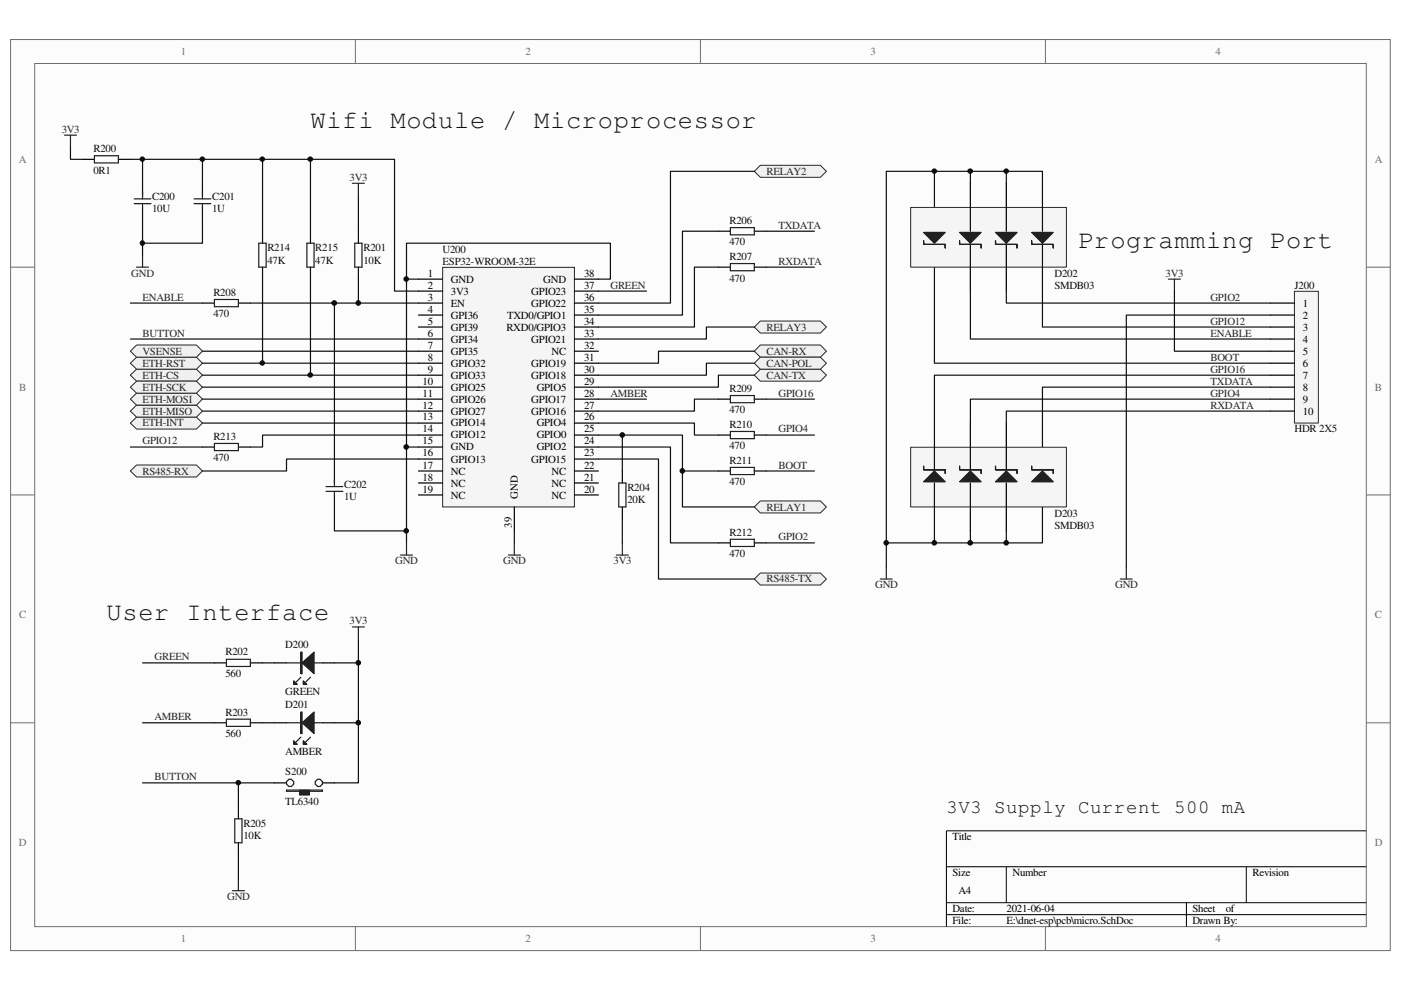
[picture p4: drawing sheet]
<svg xmlns="http://www.w3.org/2000/svg" width="297mm" height="210mm" viewBox="0 0 297 210" stroke-linecap="round" stroke-linejoin="round" font-family="sans-serif">
<path d="M2.3 8.4h292.5v193.1h-292.5z" fill="#fcfcfc"/>
<path d="M2.2 8.4h292.6v193.1h-292.6z" fill="none" stroke="#6e6e6e" stroke-width=".21"/>
<path d="M7.4 13.5h282.3v183h-282.3z" fill="#fcfcfc"/>
<g fill="none" stroke="#6e6e6e" stroke-width=".21">
<path d="M7.4 13.5h282.3v183h-282.3zM75.3 8.3v5.1M148.5 8.3v5.1M221.7 8.3v5.1M2.2 56.6h5.1M289.7 56.6h5.1M2.2 104.9h5.1M289.7 104.9h5.1M2.2 153.2h5.1M289.7 153.2h5.1M75.3 196.5v5.1M148.5 196.5v5.1"/>
<path d="M221.7 196.5v5.1"/>
</g>
<path d="M289.7 176.1h-89v20.4M200.7 183.8h89M200.7 191.4h89M200.7 193.9h89M213.4 183.8v7.6M251.5 191.4v5.1M264.2 183.8v7.6" fill="none" stroke="#000" stroke-width=".21"/>
<path d="M93.9 56.7h27.9v50.8h-27.9z" fill="#f5f5f5"/>
<path d="M93.8 56.7h28v50.8h-28z" fill="none" stroke="#262626" stroke-width=".21"/>
<g fill="none" stroke="#000" stroke-width=".25">
<path d="M88.7 59.2h5.1M121.8 59.2h5.1M88.7 61.7h5.1M88.7 64.3h5.1M88.7 66.8h5.1M88.7 69.3h5.1M88.7 71.9h5.1M88.7 74.5h5.1M88.7 77h5.1M88.7 79.5h5.1M121.8 61.7h5.1M121.8 64.3h5.1"/>
<path d="M121.8 66.8h5.1M121.8 69.3h5.1M121.8 71.9h5.1M121.8 74.5h5.1M121.8 77h5.1M121.8 79.5h5.1M88.7 82.1h5.1M88.7 84.6h5.1M88.7 87.2h5.1M88.7 89.7h5.1M88.7 92.2h5.1M88.7 94.8h5.1"/>
<path d="M88.7 97.3h5.1M88.7 99.9h5.1M121.8 82.1h5.1M121.8 84.6h5.1M121.8 87.2h5.1M121.8 89.7h5.1M121.8 92.2h5.1M121.8 94.8h5.1M121.8 97.3h5.1M121.8 99.9h5.1M88.7 102.4h5.1M88.7 104.9h5.1"/>
<path d="M109 107.5v5.1M121.8 102.4h5.1M121.8 104.9h5.1M58.2 153.2h2.5M68.4 153.2h2.5"/>
</g>
<path d="M60.7 153.2h7.7M63.8 156.3l-1 1M65.8 156.3l-1 1" fill="none" stroke="#1c1c1c" stroke-width=".25"/>
<path d="M64 153.2l2.6-2.2v4.5z" fill="#1c1c1c"/>
<path d="M63.8 151h.2v4.5h-.2zM63.9 151v4.5M64 153.2l2.6-2.2v4.5z" fill="none" stroke="#1c1c1c" stroke-width=".25"/>
<path d="M62.3 157.1l.7 .7h-.7z" fill="#1c1c1c"/>
<path d="M62.3 157.1l.7 .7h-.7z" fill="none" stroke="#1c1c1c" stroke-width=".25"/>
<path d="M64.3 157.1l.8 .7h-.8z" fill="#1c1c1c"/>
<path d="M60.7 140.5h7.7M63.8 143.6l-1 1M64.3 157.1l.8 .7h-.8zM65.8 143.6l-1 1" fill="none" stroke="#1c1c1c" stroke-width=".25"/>
<path d="M58.2 140.5h2.5M68.4 140.5h2.5" fill="none" stroke="#000" stroke-width=".25"/>
<path d="M64 140.5l2.6-2.2v4.5z" fill="#1c1c1c"/>
<path d="M63.8 138.3h.2v4.5h-.2zM63.9 138.3v4.5M64 140.5l2.6-2.2v4.5z" fill="none" stroke="#1c1c1c" stroke-width=".25"/>
<path d="M62.3 144.4l.7 .7h-.7z" fill="#1c1c1c"/>
<path d="M62.3 144.4l.7 .7h-.7z" fill="none" stroke="#1c1c1c" stroke-width=".25"/>
<path d="M64.3 144.4l.8 .7h-.8z" fill="#1c1c1c"/>
<path d="M64.3 144.4l.8 .7h-.8z" fill="none" stroke="#1c1c1c" stroke-width=".25"/>
<path d="M161.2 73.2h12.7l1.3 1.3-1.3 1.2h-12.7l-1.3-1.2z" fill-rule="evenodd" fill="#f0f0f0"/>
<path d="M161.2 73.2h12.7l1.3 1.3-1.3 1.2h-12.7l-1.3-1.2z" fill="none" stroke="#262626" stroke-width=".21"/>
<path d="M159.9 79.5l1.3-1.2h12.7l1.3 1.2-1.3 1.3h-12.7z" fill-rule="evenodd" fill="#f0f0f0"/>
<path d="M159.9 79.5l1.3-1.2h12.7l1.3 1.2-1.3 1.3h-12.7z" fill="none" stroke="#262626" stroke-width=".21"/>
<path d="M159.9 77l1.3-1.3h12.7l1.3 1.3-1.3 1.3h-12.7z" fill-rule="evenodd" fill="#f0f0f0"/>
<path d="M159.9 77l1.3-1.3h12.7l1.3 1.3-1.3 1.3h-12.7z" fill="none" stroke="#262626" stroke-width=".21"/>
<path d="M27.6 79.5l1.4-1.2h12.7l1.2 1.2-1.2 1.3h-12.7z" fill-rule="evenodd" fill="#f0f0f0"/>
<path d="M27.6 79.5l1.4-1.2h12.7l1.2 1.2-1.2 1.3h-12.7z" fill="none" stroke="#262626" stroke-width=".21"/>
<path d="M27.6 77l1.4-1.3h12.7l1.2 1.3-1.2 1.3h-12.7z" fill-rule="evenodd" fill="#f0f0f0"/>
<path d="M27.6 77l1.4-1.3h12.7l1.2 1.3-1.2 1.3h-12.7z" fill="none" stroke="#262626" stroke-width=".21"/>
<path d="M27.6 89.7l1.4-1.3h12.7l1.2 1.3-1.2 1.3h-12.7z" fill-rule="evenodd" fill="#f0f0f0"/>
<path d="M27.6 89.7l1.4-1.3h12.7l1.2 1.3-1.2 1.3h-12.7z" fill="none" stroke="#262626" stroke-width=".21"/>
<path d="M27.6 87.2l1.4-1.3h12.7l1.2 1.3-1.2 1.2h-12.7z" fill-rule="evenodd" fill="#f0f0f0"/>
<path d="M27.6 87.2l1.4-1.3h12.7l1.2 1.3-1.2 1.2h-12.7z" fill="none" stroke="#262626" stroke-width=".21"/>
<path d="M27.6 84.6l1.4-1.2h12.7l1.2 1.2-1.2 1.3h-12.7z" fill-rule="evenodd" fill="#f0f0f0"/>
<path d="M27.6 84.6l1.4-1.2h12.7l1.2 1.2-1.2 1.3h-12.7z" fill="none" stroke="#262626" stroke-width=".21"/>
<path d="M27.6 82.1l1.4-1.3h12.7l1.2 1.3-1.2 1.3h-12.7z" fill-rule="evenodd" fill="#f0f0f0"/>
<path d="M27.6 82.1l1.4-1.3h12.7l1.2 1.3-1.2 1.3h-12.7z" fill="none" stroke="#262626" stroke-width=".21"/>
<path d="M159.9 122.8l1.3-1.3h12.7l1.3 1.3-1.3 1.2h-12.7z" fill-rule="evenodd" fill="#f0f0f0"/>
<path d="M159.9 122.8l1.3-1.3h12.7l1.3 1.3-1.3 1.2h-12.7z" fill="none" stroke="#262626" stroke-width=".21"/>
<path d="M27.6 99.9l1.4-1.3h12.7l1.2 1.3-1.2 1.2h-12.7z" fill-rule="evenodd" fill="#f0f0f0"/>
<path d="M27.6 99.9l1.4-1.3h12.7l1.2 1.3-1.2 1.2h-12.7z" fill="none" stroke="#262626" stroke-width=".21"/>
<g fill="none" stroke="#0e0e0e" stroke-width=".25">
<path d="M30.2 38.9v-5.1h53.4v27.9h5.1M42.9 33.8v5.1M30.2 46.5v5.1h12.7v-5.1M30.2 51.6v2.5M86.2 59.2v-7.6h43.2v7.6h-2.5M88.7 59.2h-2.5v35.6h2.5M27.6 71.9h61.1M42.9 77h45.8M53.1 64.3h35.6M70.9 64.3v35.6M126.9 61.7h10.2M159.9 79.5h-7.6v2.6h-25.4"/>
<path d="M159.9 74.5h-20.3v2.5h-12.7M198.1 61.7v15.3h71.2M205.7 61.7v10.2h63.6M269.3 66.8h-30.5v53.4M42.9 82.1h45.8M42.9 89.7h45.8M86.2 94.8v17.8h-15.3v-5.1M88.7 92.2h-33v2.6h-2.6M126.9 92.2h5v7.7M86.2 112.6v2.5M131.9 110v5.1M76 135.5v17.7h-5.1"/>
<path d="M30.2 140.5h15.3M30.2 153.2h15.3M55.7 140.5h2.5M55.7 153.2h2.5M70.9 140.5h5.1M76 153.2v12.8h-5.1M30.2 166h28M50.5 166v5.1M50.5 181.2v5.1"/>
</g>
<g fill="none" stroke="#262626" stroke-width=".25">
<path d="M29 56.6h2.5M30.2 54.1v2.5M247.7 59.2h2.6M249 59.2v2.5M84.9 117.7h2.6M86.2 115.1v2.6M130.7 117.7h2.5M131.9 115.1v2.6M74.7 132.9h2.6M76 132.9v2.6M237.5 122.8h2.6M238.8 120.2v2.6"/>
<path d="M49.3 188.8h2.5M50.5 186.3v2.5"/>
</g>
<g fill="none" stroke="#000" stroke-width=".25">
<path d="M30.2 38.9v2.5M42.9 38.9v2.5M30.2 43.9v2.6M42.9 43.9v2.6M76 49v2.6M76 56.6v2.6M70.9 99.9v2.5M131.9 99.9v2.5M70.9 104.9v2.6M131.9 107.5v2.5M45.5 153.2h2.5M45.5 140.5h2.5"/>
<path d="M53.1 153.2h2.6M53.1 140.5h2.6M50.5 171.1v2.5M50.5 178.7v2.5"/>
</g>
<g fill="none" stroke="#1c1c1c" stroke-width=".25">
<path d="M28.4 43.2h3.6M28.4 42.2h3.6M30.2 40.6v1.6M30.2 43.2v.7M41.1 43.2h3.6M41.1 42.2h3.6M42.9 40.6v1.6M42.9 43.2v.7M75.2 51.6h1.5v5h-1.5zM69.1 104.2h3.6M69.1 103.2h3.6M70.9 101.6v1.6"/>
<path d="M70.9 104.2v.7M131.2 102.4h1.5v5.1h-1.5zM48 139.8h5.1v1.5h-5.1zM48 152.5h5.1v1.5h-5.1zM49.8 173.6h1.5v5.1h-1.5z"/>
</g>
<path d="M27.6 74.5l1.4-1.3h12.7l1.2 1.3-1.2 1.2h-12.7z" fill-rule="evenodd" fill="#f0f0f0"/>
<path d="M27.6 74.5l1.4-1.3h12.7l1.2 1.3-1.2 1.2h-12.7z" fill="none" stroke="#262626" stroke-width=".21"/>
<path d="M42.9 74.5h45.8" fill="none" stroke="#0e0e0e" stroke-width=".25"/>
<path d="M274.5 61.8h5v27.9h-5z" fill="#f5f5f5"/>
<path d="M274.4 61.8h5.1v27.9h-5.1z" fill="none" stroke="#262626" stroke-width=".21"/>
<g fill="none" stroke="#000" stroke-width=".25">
<path d="M17.5 33.8h2.5M25.1 33.8h2.5M198.1 38.9v10.1M152.3 56.6h2.6M152.3 49h2.6M159.9 56.6h2.6M159.9 49h2.6M198.1 51.6v10.1M42.9 64.3h2.6M50.5 64.3h2.6M269.3 64.3h5.1M269.3 66.8h5.1"/>
<path d="M269.3 69.3h5.1M269.3 71.9h5.1M269.3 74.5h5.1M269.3 77h5.1M269.3 79.5h5.1M42.9 94.8h2.6M50.5 94.8h2.6M152.3 84.6h2.6M152.3 92.2h2.6M152.3 99.9h2.6M159.9 84.6h2.6M159.9 92.2h2.6"/>
<path d="M159.9 99.9h2.6M269.3 82.1h5.1M269.3 84.6h5.1M269.3 87.2h5.1M152.3 115.1h2.6M159.9 115.1h2.6M58.2 166h2.5M68.4 166h2.5"/>
</g>
<g fill="none" stroke="#0e0e0e" stroke-width=".25">
<path d="M14.9 31.2v2.6h2.6M27.6 33.8h2.6M76 41.4v7.6M152.3 56.6h-5.1v12.7h-20.3M152.3 49h-7.6v17.8h-17.8M162.5 56.6h10.2M162.5 49h10.2M205.7 46.5v2.5M27.6 64.3h15.3M42.9 79.5h45.8M159.9 77h-10.1v2.5h-22.9M249 61.7v12.8h20.3"/>
<path d="M269.3 79.5h-71.2v10.2M27.6 94.8h15.3M42.9 84.6h45.8M42.9 87.2h45.8M88.7 97.3h-28v2.6h-17.8M126.9 89.7h20.3v2.5h5.1M126.9 97.3h12.7v25.5h20.3M126.9 94.8h15.3v20.3h10.1M126.9 84.6h10.2M131.9 92.2h12.8v7.7h7.6M152.3 84.6h-5.1v2.6h-20.3M162.5 84.6h10.2"/>
<path d="M162.5 92.2h10.2M162.5 99.9h10.2M269.3 82.1h-48.3v7.6M269.3 87.2h-55.9v2.5M109 112.6v2.5M162.5 115.1h10.2"/>
</g>
<g fill="none" stroke="#1c1c1c" stroke-width=".25">
<path d="M20 33h5.1v1.5h-5.1zM154.9 48.3h5v1.5h-5zM154.9 55.9h5v1.5h-5zM45.5 63.5h5v1.5h-5zM45.5 94h5v1.5h-5zM154.9 83.9h5v1.5h-5zM154.9 91.5h5v1.5h-5zM154.9 99.1h5v1.5h-5zM154.9 114.3h5v1.6h-5zM60.7 167.5h7.7v.3h-7.7zM61.3 165.2h.5l.5 .5v.5l-.5 .6h-.5l-.6-.6v-.5zM63.5 167.5v1h2.1v-1"/>
<path d="M63.5 168h2.1M63.5 168.3h2.1M63.8 167.5v1M64 167.5v1M64.3 167.5v1M64.6 167.5v1M64.8 167.5v1M65.1 167.5v1M65.3 167.5v1M66.8 165.7l.5-.5h.6l.5 .5v.5l-.5 .6h-.6l-.5-.6z"/>
</g>
<path d="M13.7 28.7h2.5M14.9 28.7v2.5M107.8 117.7h2.6M109 115.1v2.6M186.6 122.8h2.6M187.9 120.2v2.6" fill="none" stroke="#262626" stroke-width=".25"/>
<path d="M193.1 44h33v12.6h-33z" fill="#f5f5f5"/>
<path d="M193.1 44h33v12.6h-33z" fill="none" stroke="#262626" stroke-width=".21"/>
<path d="M205.7 38.9v10.1M205.7 51.6v10.1" fill="none" stroke="#000" stroke-width=".25"/>
<path d="M203.5 51.1v.7h4.5v.8v-.8h-4.5z" fill-rule="evenodd" fill="#1c1c1c"/>
<path d="M203.5 51.1v.7h4.5v.8v-.8h-4.5z" fill="none" stroke="#1c1c1c" stroke-width=".25"/>
<path d="M203.5 49.3h4.5l-2.3 2.3z" fill="#1c1c1c"/>
<path d="M203.5 49.3h4.5l-2.3 2.3z" fill="none" stroke="#1c1c1c" stroke-width=".25"/>
<path d="M213.4 38.9v10.1M213.4 51.6v10.1" fill="none" stroke="#000" stroke-width=".25"/>
<path d="M211.1 51.1v.7h4.5v.8v-.8h-4.5z" fill-rule="evenodd" fill="#1c1c1c"/>
<path d="M211.1 51.1v.7h4.5v.8v-.8h-4.5z" fill="none" stroke="#1c1c1c" stroke-width=".25"/>
<path d="M211.1 49.3h4.5l-2.2 2.3z" fill="#1c1c1c"/>
<path d="M211.1 49.3h4.5l-2.2 2.3z" fill="none" stroke="#1c1c1c" stroke-width=".25"/>
<path d="M221 38.9v10.1M221 51.6v10.1" fill="none" stroke="#000" stroke-width=".25"/>
<path d="M218.7 51.1v.7h4.6v.8v-.8h-4.6z" fill-rule="evenodd" fill="#1c1c1c"/>
<path d="M218.7 51.1v.7h4.6v.8v-.8h-4.6z" fill="none" stroke="#1c1c1c" stroke-width=".25"/>
<path d="M218.7 49.3h4.6l-2.3 2.3z" fill="#1c1c1c"/>
<path d="M218.7 49.3h4.6l-2.3 2.3z" fill="none" stroke="#1c1c1c" stroke-width=".25"/>
<path d="M195.8 51.1v.7h4.6v.8v-.8h-4.6z" fill-rule="evenodd" fill="#1c1c1c"/>
<path d="M195.8 51.1v.7h4.6v.8v-.8h-4.6z" fill="none" stroke="#1c1c1c" stroke-width=".25"/>
<path d="M195.8 49.3h4.6l-2.3 2.3z" fill="#1c1c1c"/>
<path d="M195.8 49.3h4.6l-2.3 2.3z" fill="none" stroke="#1c1c1c" stroke-width=".25"/>
<path d="M198.1 36.3v2.6M205.7 36.3v2.6M213.4 36.3v2.6M213.4 61.7v2.6h55.9" fill="none" stroke="#0e0e0e" stroke-width=".25"/>
<path d="M221 89.7v10.2M221 102.4v10.2" fill="none" stroke="#000" stroke-width=".25"/>
<path d="M193.1 94.9h33v12.6h-33z" fill="#f5f5f5"/>
<path d="M193.1 94.8h33v12.7h-33z" fill="none" stroke="#262626" stroke-width=".21"/>
<path d="M213.4 89.7v10.2M213.4 102.4v10.2" fill="none" stroke="#000" stroke-width=".25"/>
<path d="M211.1 98.8v.8h4.5v.8v-.8h-4.5z" fill-rule="evenodd" fill="#1c1c1c"/>
<path d="M211.1 98.8v.8h4.5v.8v-.8h-4.5z" fill="none" stroke="#1c1c1c" stroke-width=".25"/>
<path d="M211.1 102.2l2.3-2.3 2.2 2.3z" fill="#1c1c1c"/>
<path d="M211.1 102.2l2.3-2.3 2.2 2.3z" fill="none" stroke="#1c1c1c" stroke-width=".25"/>
<path d="M205.7 89.7v10.2M205.7 102.4v10.2" fill="none" stroke="#000" stroke-width=".25"/>
<path d="M203.5 98.8v.8h4.5v.8v-.8h-4.5z" fill-rule="evenodd" fill="#1c1c1c"/>
<path d="M203.5 98.8v.8h4.5v.8v-.8h-4.5z" fill="none" stroke="#1c1c1c" stroke-width=".25"/>
<path d="M203.5 102.2l2.2-2.3 2.3 2.3z" fill="#1c1c1c"/>
<path d="M203.5 102.2l2.2-2.3 2.3 2.3z" fill="none" stroke="#1c1c1c" stroke-width=".25"/>
<path d="M198.1 89.7v10.2M198.1 102.4v10.2" fill="none" stroke="#000" stroke-width=".25"/>
<path d="M195.8 98.8v.8h4.6v.8v-.8h-4.6z" fill-rule="evenodd" fill="#1c1c1c"/>
<path d="M195.8 98.8v.8h4.6v.8v-.8h-4.6z" fill="none" stroke="#1c1c1c" stroke-width=".25"/>
<path d="M195.8 102.2l2.3-2.3 2.3 2.3z" fill="#1c1c1c"/>
<path d="M195.8 102.2l2.3-2.3 2.3 2.3z" fill="none" stroke="#1c1c1c" stroke-width=".25"/>
<path d="M218.7 98.8v.8h4.6v.8v-.8h-4.6z" fill-rule="evenodd" fill="#1c1c1c"/>
<path d="M218.7 98.8v.8h4.6v.8v-.8h-4.6z" fill="none" stroke="#1c1c1c" stroke-width=".25"/>
<path d="M218.7 102.2l2.3-2.3 2.3 2.3z" fill="#1c1c1c"/>
<path d="M218.7 102.2l2.3-2.3 2.3 2.3z" fill="none" stroke="#1c1c1c" stroke-width=".25"/>
<path d="M221 38.9v-2.6h-33.1v83.9M221 61.7v7.6h48.3M269.3 84.6h-63.6v5.1M198.1 112.6v2.5M205.7 112.6v2.5M213.4 112.6v2.5M221 112.6v2.5h-33.1" fill="none" stroke="#0e0e0e" stroke-width=".25"/>
<path d="M159.9 36.3l1.3-1.2h12.7l1.3 1.2-1.3 1.3h-12.7z" fill-rule="evenodd" fill="#f0f0f0"/>
<path d="M159.9 36.3l1.3-1.2h12.7l1.3 1.2-1.3 1.3h-12.7z" fill="none" stroke="#262626" stroke-width=".21"/>
<path d="M159.9 69.3l1.3-1.2h12.7l1.3 1.2-1.3 1.3h-12.7z" fill-rule="evenodd" fill="#f0f0f0"/>
<path d="M159.9 69.3l1.3-1.2h12.7l1.3 1.2-1.3 1.3h-12.7z" fill="none" stroke="#262626" stroke-width=".21"/>
<path d="M159.9 107.5l1.3-1.3h12.7l1.3 1.3-1.3 1.3h-12.7z" fill-rule="evenodd" fill="#f0f0f0"/>
<path d="M159.9 107.5l1.3-1.3h12.7l1.3 1.3-1.3 1.3h-12.7z" fill="none" stroke="#262626" stroke-width=".21"/>
<path d="M55.7 33.8v15.2M65.8 33.8v15.2M159.9 36.3h-17.7v28h-15.3M55.7 59.2v17.8M65.8 59.2v20.3M76 59.2v5.1M159.9 69.3h-10.1v2.6h-22.9M144.7 99.9v7.6h15.2" fill="none" stroke="#0e0e0e" stroke-width=".25"/>
<path d="M55.7 49v2.6M55.7 56.6v2.6M65.8 49v2.6M65.8 56.6v2.6" fill="none" stroke="#000" stroke-width=".25"/>
<path d="M54.9 51.6h1.5v5h-1.5zM65.1 51.6h1.5v5h-1.5z" fill="none" stroke="#1c1c1c" stroke-width=".25"/>
<path d="M74.7 38.9h2.6M76 38.9v2.5" fill="none" stroke="#262626" stroke-width=".25"/>
<circle cx="30.2" cy="51.5" r=".48" fill="#0e0e0e"/>
<circle cx="30.2" cy="51.5" r=".48" fill="none" stroke="#0e0e0e" stroke-width=".21"/>
<circle cx="30.2" cy="33.7" r=".46" fill="#0e0e0e"/>
<circle cx="30.2" cy="33.7" r=".46" fill="none" stroke="#0e0e0e" stroke-width=".21"/>
<circle cx="42.9" cy="33.7" r=".48" fill="#0e0e0e"/>
<circle cx="42.9" cy="33.7" r=".48" fill="none" stroke="#0e0e0e" stroke-width=".21"/>
<circle cx="50.5" cy="165.9" r=".48" fill="#0e0e0e"/>
<circle cx="50.5" cy="165.9" r=".48" fill="none" stroke="#0e0e0e" stroke-width=".21"/>
<circle cx="55.6" cy="77" r=".48" fill="#0e0e0e"/>
<circle cx="55.6" cy="77" r=".48" fill="none" stroke="#0e0e0e" stroke-width=".21"/>
<circle cx="55.6" cy="33.7" r=".48" fill="#0e0e0e"/>
<circle cx="55.6" cy="33.7" r=".48" fill="none" stroke="#0e0e0e" stroke-width=".21"/>
<circle cx="65.8" cy="79.5" r=".48" fill="#0e0e0e"/>
<circle cx="65.8" cy="79.5" r=".48" fill="none" stroke="#0e0e0e" stroke-width=".21"/>
<circle cx="65.8" cy="33.7" r=".48" fill="#0e0e0e"/>
<circle cx="65.8" cy="33.7" r=".48" fill="none" stroke="#0e0e0e" stroke-width=".21"/>
<circle cx="70.9" cy="64.2" r=".49" fill="#0e0e0e"/>
<circle cx="70.9" cy="64.2" r=".49" fill="none" stroke="#0e0e0e" stroke-width=".21"/>
<circle cx="76" cy="153.2" r=".49" fill="#0e0e0e"/>
<circle cx="76" cy="153.2" r=".49" fill="none" stroke="#0e0e0e" stroke-width=".21"/>
<circle cx="76" cy="140.5" r=".49" fill="#0e0e0e"/>
<circle cx="76" cy="140.5" r=".49" fill="none" stroke="#0e0e0e" stroke-width=".21"/>
<circle cx="76" cy="64.2" r=".49" fill="#0e0e0e"/>
<circle cx="76" cy="64.2" r=".49" fill="none" stroke="#0e0e0e" stroke-width=".21"/>
<circle cx="86.1" cy="112.5" r=".48" fill="#0e0e0e"/>
<circle cx="86.1" cy="112.5" r=".48" fill="none" stroke="#0e0e0e" stroke-width=".21"/>
<circle cx="86.1" cy="94.8" r=".49" fill="#0e0e0e"/>
<circle cx="86.1" cy="94.8" r=".49" fill="none" stroke="#0e0e0e" stroke-width=".21"/>
<circle cx="86.1" cy="59.2" r=".49" fill="#0e0e0e"/>
<circle cx="86.1" cy="59.2" r=".49" fill="none" stroke="#0e0e0e" stroke-width=".21"/>
<circle cx="131.9" cy="92.2" r=".49" fill="#0e0e0e"/>
<circle cx="131.9" cy="92.2" r=".49" fill="none" stroke="#0e0e0e" stroke-width=".21"/>
<circle cx="144.7" cy="99.8" r=".49" fill="#0e0e0e"/>
<circle cx="144.7" cy="99.8" r=".49" fill="none" stroke="#0e0e0e" stroke-width=".21"/>
<circle cx="187.9" cy="115.1" r=".48" fill="#0e0e0e"/>
<circle cx="187.9" cy="115.1" r=".48" fill="none" stroke="#0e0e0e" stroke-width=".21"/>
<circle cx="198.1" cy="115.1" r=".49" fill="#0e0e0e"/>
<circle cx="198.1" cy="115.1" r=".49" fill="none" stroke="#0e0e0e" stroke-width=".21"/>
<circle cx="198.1" cy="36.3" r=".48" fill="#0e0e0e"/>
<circle cx="198.1" cy="36.3" r=".48" fill="none" stroke="#0e0e0e" stroke-width=".21"/>
<circle cx="205.7" cy="115.1" r=".49" fill="#0e0e0e"/>
<circle cx="205.7" cy="115.1" r=".49" fill="none" stroke="#0e0e0e" stroke-width=".21"/>
<circle cx="205.7" cy="36.3" r=".48" fill="#0e0e0e"/>
<circle cx="205.7" cy="36.3" r=".48" fill="none" stroke="#0e0e0e" stroke-width=".21"/>
<circle cx="213.3" cy="115.1" r=".48" fill="#0e0e0e"/>
<circle cx="213.3" cy="115.1" r=".48" fill="none" stroke="#0e0e0e" stroke-width=".21"/>
<circle cx="213.3" cy="36.3" r=".48" fill="#0e0e0e"/>
<circle cx="213.3" cy="36.3" r=".48" fill="none" stroke="#0e0e0e" stroke-width=".21"/>
<g font-size="5.4" fill="#0e0e0e">
<text x="65.8" y="27.1">Wifi Module / Microprocessor</text>
<text x="228.6" y="52.5">Programming Port</text>
<text x="22.6" y="131.4">User Interface</text>
</g>
<text font-size="4" fill="#0e0e0e" x="200.7" y="172.5">3V3 Supply Current 500 mA</text>
<g font-size="2.3" fill="#6e6e6e">
<text x="38.3" y="11.6">1</text>
<text x="111.4" y="11.6">2</text>
<text x="184.6" y="11.6">3</text>
<text x="257.7" y="11.6">4</text>
<text x="4" y="34.5">A</text>
<text x="291.5" y="34.5">A</text>
<text x="4.1" y="82.8">B</text>
<text x="291.5" y="82.8">B</text>
<text x="4.1" y="131.1">C</text>
<text x="291.5" y="131.1">C</text>
<text x="4" y="179.4">D</text>
<text x="291.5" y="179.4">D</text>
<text x="38.3" y="199.8">1</text>
<text x="111.4" y="199.8">2</text>
<text x="184.6" y="199.8">3</text>
<text x="257.7" y="199.8">4</text>
</g>
<g font-size="2.3" fill="#262626">
<text x="13.1" y="28.2">3V3</text>
<text x="74.1" y="38.3">3V3</text>
<text x="162.5" y="37">RELAY2</text>
<text x="165.1" y="48.5">TXDATA</text>
<text x="27.8" y="58.7">GND</text>
<text x="165.1" y="56.1">RXDATA</text>
<text x="247.1" y="58.7">3V3</text>
<text x="30.2" y="63.8">ENABLE</text>
<text x="129.5" y="61.2">GREEN</text>
<text x="256.6" y="63.8">GPIO2</text>
<text x="30.2" y="71.4">BUTTON</text>
<text x="162.5" y="70.1">RELAY3</text>
<text x="256.6" y="68.8">GPIO12</text>
<text x="256.6" y="71.4">ENABLE</text>
<text x="30.2" y="77.7">ETH-RST</text>
<text x="30.2" y="75.2">VSENSE</text>
<text x="162.5" y="75.2">CAN-RX</text>
<text x="162.5" y="77.7">CAN-POL</text>
<text x="256.6" y="76.5">BOOT</text>
<text x="30.2" y="80.3">ETH-CS</text>
<text x="30.2" y="82.8">ETH-SCK</text>
<text x="162.5" y="80.3">CAN-TX</text>
<text x="256.6" y="79">GPIO16</text>
<text x="256.6" y="81.5">TXDATA</text>
<text x="30.2" y="87.9">ETH-MISO</text>
<text x="30.2" y="85.3">ETH-MOSI</text>
<text x="129.5" y="84.1">AMBER</text>
<text x="165.1" y="84.1">GPIO16</text>
<text x="256.6" y="84.1">GPIO4</text>
<text x="256.6" y="86.6">RXDATA</text>
<text x="30.2" y="94.2">GPIO12</text>
<text x="30.2" y="90.4">ETH-INT</text>
<text x="165.1" y="91.7">GPIO4</text>
<text x="30.2" y="100.6">RS485-RX</text>
<text x="165.1" y="99.4">BOOT</text>
<text x="162.5" y="108.2">RELAY1</text>
<text x="83.8" y="119.7">GND</text>
<text x="106.7" y="119.7">GND</text>
<text x="130.1" y="119.7">3V3</text>
<text x="165.1" y="114.6">GPIO2</text>
<text x="162.5" y="123.5">RS485-TX</text>
<text x="185.5" y="124.8">GND</text>
<text x="236.4" y="124.8">GND</text>
<text x="74.1" y="132.4">3V3</text>
<text x="32.8" y="140">GREEN</text>
<text x="32.8" y="152.7">AMBER</text>
<text x="32.8" y="165.4">BUTTON</text>
<text x="48.2" y="190.9">GND</text>
</g>
<g font-size="2.3" fill="#0e0e0e">
<text x="19.8" y="32.2">R200</text>
<text x="19.8" y="36.8">0R1</text>
<text x="32.3" y="42.4">C200</text>
<text x="32.3" y="44.9">10U</text>
<text x="45" y="42.4">C201</text>
<text x="45" y="44.9">1U</text>
<text x="154.6" y="47.5">R206</text>
<text x="56.7" y="53.3">R214</text>
<text x="66.8" y="53.3">R215</text>
<text x="77" y="53.3">R201</text>
<text x="93.8" y="53.6">U200</text>
<text x="154.6" y="52">470</text>
<text x="56.7" y="55.9">47K</text>
<text x="66.8" y="55.9">47K</text>
<text x="77" y="55.9">10K</text>
<text x="93.8" y="56.1">ESP32-WROOM-32E</text>
<text x="154.6" y="55.1">R207</text>
<text x="154.6" y="59.7">470</text>
<text x="223.6" y="58.7">D202</text>
<text x="45.3" y="62.7">R208</text>
<text x="223.6" y="61.2">SMDB03</text>
<text x="274.4" y="61.2">J200</text>
<text x="45.3" y="67.3">470</text>
<text x="154.6" y="83.1">R209</text>
<text x="154.6" y="87.6">470</text>
<text x="45.3" y="93.2">R213</text>
<text x="154.6" y="90.7">R210</text>
<text x="154.6" y="95.2">470</text>
<text x="274.4" y="91.7">HDR 2X5</text>
<text x="45.3" y="97.8">470</text>
<text x="154.6" y="98.3">R211</text>
<text x="73" y="103.4">C202</text>
<text x="73" y="106">1U</text>
<text x="133" y="104.2">R204</text>
<text x="133" y="106.7">20K</text>
<text x="154.6" y="102.9">470</text>
<text x="154.6" y="113.6">R212</text>
<text x="223.6" y="109.5">D203</text>
<text x="223.6" y="112.1">SMDB03</text>
<text x="154.6" y="118.2">470</text>
<text x="60.5" y="137.5">D200</text>
<text x="47.8" y="139">R202</text>
<text x="47.8" y="143.6">560</text>
<text x="60.5" y="147.4">GREEN</text>
<text x="47.8" y="151.7">R203</text>
<text x="60.5" y="150.2">D201</text>
<text x="47.8" y="156.3">560</text>
<text x="60.5" y="160.1">AMBER</text>
<text x="60.5" y="164.4">S200</text>
<text x="60.5" y="170.8">TL6340</text>
<text x="51.6" y="175.3">R205</text>
<text x="51.6" y="177.9">10K</text>
</g>
<g font-size="2.3">
<text x="90.7" y="58.7">1</text>
<text x="95.6" y="59.9">GND</text>
<text x="115.2" y="59.9">GND</text>
<text x="123.9" y="58.7">38</text>
<text x="90.7" y="61.2">2</text>
<text x="90.7" y="63.8">3</text>
<text x="95.6" y="62.5">3V3</text>
<text x="95.6" y="65">EN</text>
<text x="112.6" y="65">GPIO22</text>
<text x="112.6" y="62.5">GPIO23</text>
<text x="123.9" y="63.8">36</text>
<text x="123.9" y="61.2">37</text>
<text x="276.2" y="65">1</text>
<text x="90.7" y="66.3">4</text>
<text x="90.7" y="68.8">5</text>
<text x="90.7" y="71.4">6</text>
<text x="95.6" y="67.6">GPI36</text>
<text x="95.6" y="70.1">GPI39</text>
<text x="107.4" y="70.1">RXD0/GPIO3</text>
<text x="107.5" y="67.6">TXD0/GPIO1</text>
<text x="123.9" y="68.8">34</text>
<text x="123.9" y="71.4">33</text>
<text x="123.9" y="66.3">35</text>
<text x="276.2" y="67.6">2</text>
<text x="276.2" y="70.1">3</text>
<text x="90.7" y="73.9">7</text>
<text x="90.7" y="76.5">8</text>
<text x="95.6" y="72.6">GPI34</text>
<text x="95.6" y="75.2">GPI35</text>
<text x="95.6" y="77.7">GPIO32</text>
<text x="112.6" y="77.7">GPIO19</text>
<text x="112.6" y="72.6">GPIO21</text>
<text x="117" y="75.2">NC</text>
<text x="123.9" y="73.9">32</text>
<text x="123.9" y="76.5">31</text>
<text x="276.2" y="72.6">4</text>
<text x="276.2" y="75.2">5</text>
<text x="276.2" y="77.7">6</text>
<text x="89.6" y="81.5">10</text>
<text x="90.7" y="79">9</text>
<text x="95.6" y="80.3">GPIO33</text>
<text x="95.6" y="82.8">GPIO25</text>
<text x="112.6" y="80.3">GPIO18</text>
<text x="113.8" y="82.8">GPIO5</text>
<text x="123.9" y="81.5">29</text>
<text x="123.9" y="79">30</text>
<text x="276.2" y="80.3">7</text>
<text x="276.2" y="82.8">8</text>
<text x="89.6" y="84.1">11</text>
<text x="89.6" y="86.6">12</text>
<text x="89.6" y="89.2">13</text>
<text x="95.6" y="85.3">GPIO26</text>
<text x="95.6" y="87.9">GPIO27</text>
<text x="112.6" y="87.9">GPIO16</text>
<text x="112.6" y="85.3">GPIO17</text>
<text x="123.9" y="89.2">26</text>
<text x="123.9" y="86.6">27</text>
<text x="123.9" y="84.1">28</text>
<text x="276.2" y="85.3">9</text>
<text x="276.2" y="87.9">10</text>
<text x="89.6" y="91.7">14</text>
<text x="89.6" y="94.2">15</text>
<text x="95.6" y="90.4">GPIO14</text>
<text x="95.6" y="93">GPIO12</text>
<text x="95.6" y="95.5">GND</text>
<text x="113.8" y="95.5">GPIO2</text>
<text x="113.8" y="93">GPIO0</text>
<text x="113.8" y="90.4">GPIO4</text>
<text x="123.9" y="94.2">24</text>
<text x="123.9" y="91.7">25</text>
<text x="89.6" y="96.8">16</text>
<text x="89.6" y="99.4">17</text>
<text x="89.6" y="101.9">18</text>
<text x="95.6" y="98.1">GPIO13</text>
<text x="95.6" y="100.6">NC</text>
<text x="112.6" y="98.1">GPIO15</text>
<text x="117" y="100.6">NC</text>
<text x="123.9" y="101.9">21</text>
<text x="123.9" y="99.4">22</text>
<text x="123.9" y="96.8">23</text>
<text x="89.6" y="104.4">19</text>
<text x="95.6" y="103.2">NC</text>
<text x="95.6" y="105.7">NC</text>
<text x="109.8" y="105.7" transform="rotate(-90 109.8 105.7)">GND</text>
<text x="117" y="105.7">NC</text>
<text x="117" y="103.2">NC</text>
<text x="123.9" y="104.4">20</text>
<text x="108.5" y="111.8" transform="rotate(-90 108.5 111.8)">39</text>
<text x="201.9" y="178.1">Title</text>
<text x="201.9" y="185.8">Size</text>
<text x="214.7" y="185.8">Number</text>
<text x="265.6" y="185.8">Revision</text>
<text x="203.2" y="189.6">A4</text>
<text x="201.9" y="193.4">Date:</text>
<text x="201.9" y="196">File:</text>
<text x="213.4" y="193.4">2021-06-04</text>
<text x="213.4" y="196">E:\dnet-esp\pcb\micro.SchDoc</text>
<text x="252.8" y="193.4">Sheet</text>
<text x="252.8" y="196">Drawn By:</text>
<text x="259.9" y="193.4">of</text>
</g>
</svg>
